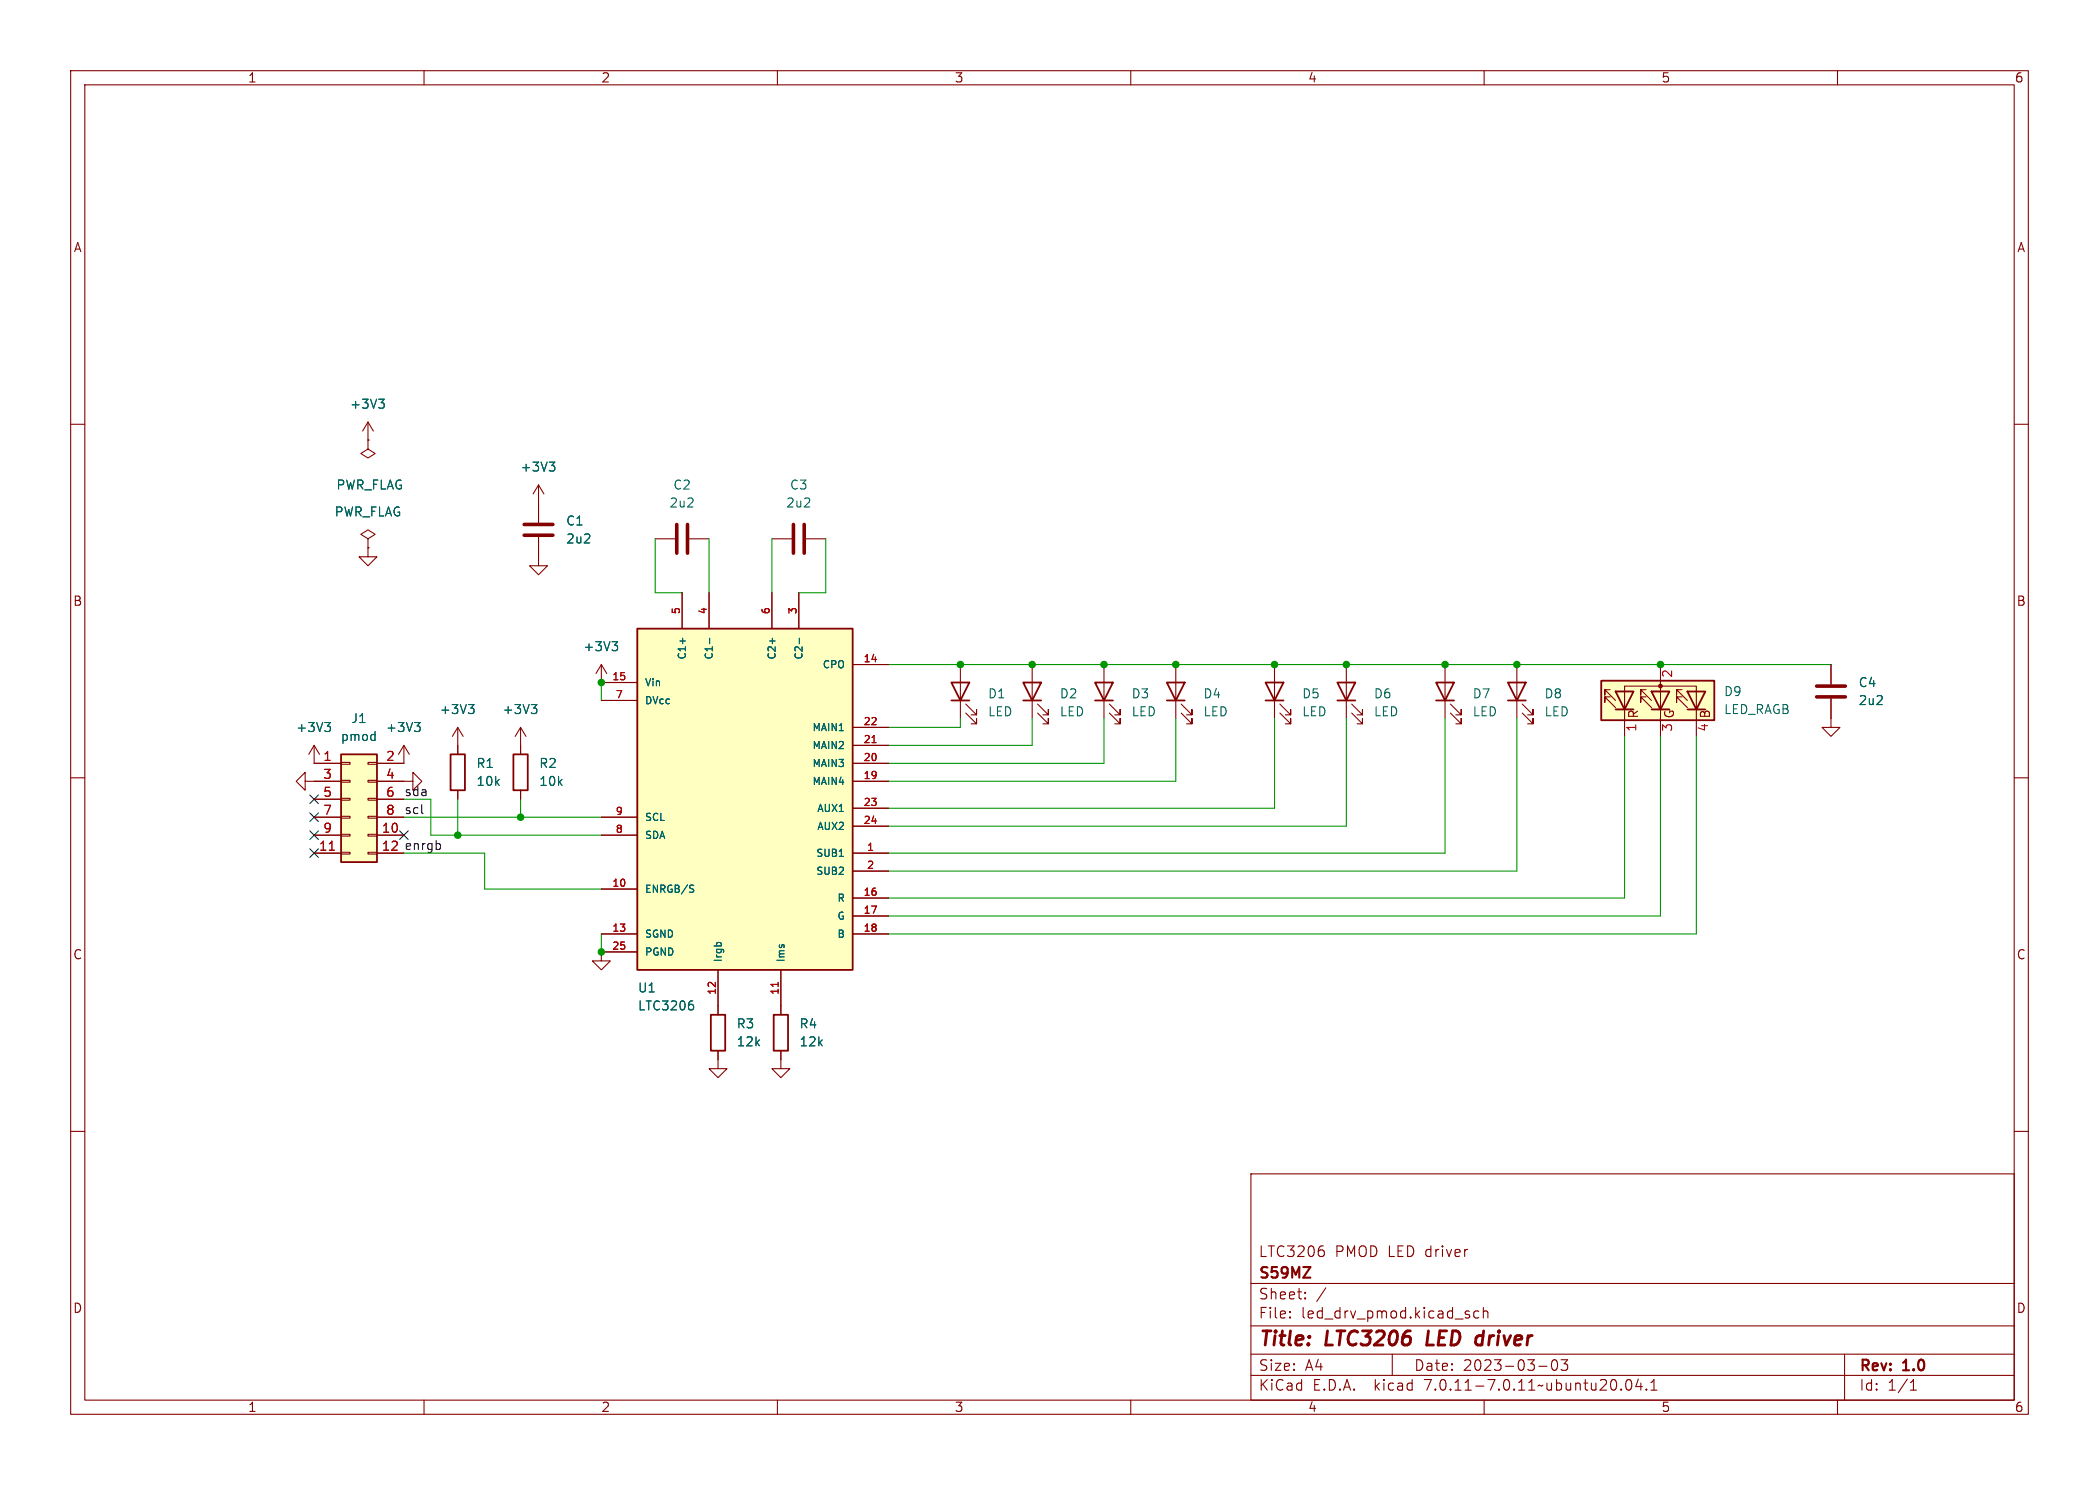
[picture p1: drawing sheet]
<svg xmlns="http://www.w3.org/2000/svg" width="297mm" height="210mm" viewBox="0 0 297 210" stroke-linecap="round" stroke-linejoin="round" font-family="sans-serif">
<g fill="none" stroke="#840000" stroke-width=".15">
<path d="M10 10h277v190h-277zM12 12h273v186h-273zM60 10v2M110 10v2M160 10v2M210 10v2M260 10v2M10 60h2M52.1 59.7l-.8 1.3M52.1 59.7v2.5M52.1 59.7l.7 1.3M285 60h2"/>
<path d="M52.1 76.2l1-.6-1-.7-1 .7 1 .6v1.3M52.1 77.5h.1M52.1 62.2v1.3l-1 .6 1 .7 1-.7-1-.6M52.1 62.2h.1M52.1 77.5v1.2h1.2l-1.2 1.3-1.3-1.3h1.3M76.2 75.9v4.1h1.3l-1.3 1.3-1.3-1.3h1.3M76.2 68.6l-.8 1.3M76.2 68.6v5.3M76.2 68.6l.8 1.3M92.7 76.2h2.8M97.5 76.2h2.8M109.2 76.2h2.8"/>
<path d="M114 76.2h2.8M85.1 94l-.8 1.3M85.1 94v2.5h5.1M85.1 94l.8 1.3M85.1 99.1h5.1M96.5 83.8v5.1M100.3 83.8v5.1M109.2 83.8v5.1M113 83.8v5.1M120.6 94h5.1M135.9 94v7.6M136.7 99.6l1.5 1.5v-.8v.8h-.8"/>
<path d="M146 94v7.6M146.8 99.6l1.5 1.5v-.8v.8h-.7M156.2 94v7.6M157 99.6l1.5 1.5v-.8v.8h-.8M166.4 94v7.6M167.1 99.6l1.6 1.5v-.8v.8h-.8M180.3 94v7.6M181.1 99.6l1.5 1.5v-.8v.8h-.7M190.5 94v7.6M191.3 99.6l1.5 1.5v-.8v.8h-.8M204.5 94v7.6M205.2 99.6l1.6 1.5v-.8v.8h-.8"/>
<path d="M214.6 94v7.6M215.4 99.6l1.5 1.5v-.8v.8h-.7M227.8 98.6h-.7v.7v-.7l1.5 1.5M227.8 97.5h-.7v.8v-.8l1.5 1.6M228.6 97.8h2.5zM228.6 97.8h.1M232.9 98.6h-.7v.7v-.7l1.5 1.5M232.9 97.5h-.7v.8v-.8l1.5 1.6M233.7 97.8h2.5zM233.7 97.8h.1M234.9 94v10.1M238 98.6h-.8v.7v-.7l1.6 1.5"/>
<path d="M238 97.5h-.8v.8v-.8l1.6 1.6M259.1 98.8v4.1h1.2l-1.2 1.2-1.3-1.2h1.3M259.1 94v2.8M10 110h2M43.2 110.5v1.3l-1.3-1.3 1.3-1.3v1.3h5.1M44.4 105.4v2.6h3.9M44.4 118.1h3.9M44.4 113h3.9M44.4 115.6h3.9M44.4 105.4l-.7 1.3M44.4 105.4l.8 1.3M48.3 118h1.2v.2h-1.2z"/>
<path d="M48.3 115.4h1.2v.3h-1.2zM48.3 112.9h1.2v.3h-1.2zM48.3 110.4h1.2v.2h-1.2zM48.3 107.8h1.2v.3h-1.2zM52.1 118h1.2v.2h-1.2zM52.1 115.4h1.2v.3h-1.2zM52.1 112.9h1.2v.3h-1.2zM52.1 110.4h1.2v.2h-1.2zM52.1 107.8h1.2v.3h-1.2zM53.3 110.5h5.1v-1.3l1.3 1.3-1.3 1.3v-1.3M53.3 118.1h3.8M53.3 113h3.8"/>
<path d="M53.3 115.6h3.8M57.1 105.4v2.6h-3.8M57.1 105.4l-.7 1.3M57.1 105.4l.8 1.3M64.8 102.9l-.8 1.2M64.8 102.9v3.8M64.8 111.8v1.2M64.8 102.9l.7 1.2M73.7 102.9l-.8 1.2M73.7 102.9v3.8M73.7 111.8v1.2M73.7 102.9l.7 1.2"/>
<path d="M85.1 118.1h5.1M85.1 115.6h5.1M120.6 108h5.1M120.6 110.5h5.1M120.6 105.4h5.1M120.6 102.9h5.1M120.6 114.3h5.1M120.6 116.8h5.1M136.7 100.8l1.5 1.6v-.8v.8h-.8M146.8 100.8l1.5 1.6v-.8v.8h-.7M157 100.8l1.5 1.6v-.8v.8h-.8M167.1 100.8l1.6 1.6v-.8v.8h-.8"/>
<path d="M181.1 100.8l1.5 1.6v-.8v.8h-.7M191.3 100.8l1.5 1.6v-.8v.8h-.8M205.2 100.8l1.6 1.6v-.8v.8h-.8M215.4 100.8l1.5 1.6v-.8v.8h-.7M228.6 100.3h2.5M229.9 104.1v-7.1h10.1v7.1M233.7 100.3h2.5M285 110h2M44.4 120.7h3.9M48.3 120.5h1.2v.3h-1.2zM52.1 120.5h1.2v.3h-1.2zM53.3 120.7h3.8"/>
<path d="M85.1 125.7h5.1M85.1 132.1h5.1M90.2 134.6h-5.1v1.3h1.3l-1.3 1.3-1.3-1.3h1.3M101.6 137.2v6.3M110.5 137.2v6.3M120.6 120.7h5.1M120.6 132.1h5.1M120.6 127h5.1M120.6 129.5h5.1M120.6 123.2h5.1M10 160h2M101.6 148.6v2.5h1.3l-1.3 1.3-1.3-1.3h1.3"/>
<path d="M110.5 148.6v2.5h1.3l-1.3 1.3-1.3-1.3h1.3M285 160h2M177 166h108v32h-108zM187.2 176.8l.2 .3v.3l-.2 .2M60 198v2M110 198v2M160 198v2M177 194.5h108M177 191.5h108M177 187.5h108M177 181.5h108M182.5 186.3h.1l-.1 .1"/>
<path d="M182.5 186.3v.1M182.5 185.5v.1M182.5 185.5h.1l-.1 .1M184.7 183.6v.1M184.7 183.6h-.1l.1 .1M184.7 182.8v.1M184.7 182.8h-.1l.1 .1M187.6 182.1l-1.3 2M197 191.5v3M207.7 185.9l.3 .2-.1 .2-.2 .1M207.7 185.4l.2 .1M209.2 185.5l-.4-.1-.3 .3v.4l.2 .2 .1 .1 .4-.1"/>
<path d="M209.9 185.5a.37 .37 0 0 1 .6 .1v.8M209.9 184.9v1.5M210 198v2M217.7 193.2h1.2M219.7 192.4a.36 .36 0 0 1 .3-.1 .36 .36 0 0 1 .3 .3 .77 .77 0 0 1-.4 1.2 .91 .91 0 0 1-.2-1.4zM220.9 192.3h.9l-.5 .6a.41 .41 0 0 1 .5 .3v.3l-.1 .2-.6 .1-.2-.1M229.4 196.5h.1l-.1 .1M229.4 196.5h-.1l.1 .1M229.4 196.5v.1M230.2 195.2a.36 .36 0 0 1 .3-.1 .36 .36 0 0 1 .3 .3 .77 .77 0 0 1-.4 1.2 .91 .91 0 0 1-.2-1.4zM231.8 195l-.3 1.1h.9M232.2 195.6v1"/>
<path d="M233 196.5v.1M233 196.5h-.1l.1 .1M233.6 196.6h.9M233.6 195.5l.4-.4v1.5M260 198v2M261 191.5v6.5M270.3 196.6h.9M270.3 195.5l.4-.4v1.5"/>
</g>
<path d="M202.1 188.2l-.2 2h.9M209.3 188.9l.5 .1M209.7 190.1l-.6 .1M209.9 188.2l-.2 2" fill="none" stroke="#840000" stroke-width=".4"/>
<g fill="#ffffc2" stroke="#ffffc2" stroke-width=".14">
<path d="M48.3 106.7h5v15.2h-5z"/>
<path d="M90.2 88.9h30.4v48.3h-30.4z"/>
<path d="M226.6 96.3h16v5.6h-16z"/>
</g>
<g fill="none" stroke="#840000" stroke-width=".25">
<path d="M90.2 88.9h30.4v48.3h-30.4zM134.6 96.5h2.6l-1.3 2.6zM134.6 99.1h2.6M144.8 96.5h2.5l-1.3 2.6zM144.8 99.1h2.5M154.9 96.5h2.6l-1.3 2.6zM154.9 99.1h2.6M165.1 96.5h2.5l-1.2 2.6zM165.1 99.1h2.5M179.1 96.5h2.5l-1.3 2.6zM179.1 99.1h2.5M189.2 96.5h2.6l-1.3 2.6z"/>
<path d="M189.2 99.1h2.6M203.2 96.5h2.5l-1.2 2.6zM203.2 99.1h2.5M213.4 96.5h2.5l-1.3 2.6zM213.4 99.1h2.5M226.6 96.3h16v5.6h-16zM228.6 97.8h2.5l-1.2 2.5zM233.7 97.8h2.5l-1.3 2.5zM238.8 97.8h2.5l-1.3 2.5zM48.3 106.7h5v15.2h-5zM63.8 106.7h2v5.1h-2zM72.6 106.7h2.1v5.1h-2.1z"/>
<path d="M228.6 100.3h2.5M233.7 100.3h2.5M238.8 100.3h2.5M100.6 143.5h2v5.1h-2zM109.5 143.5h2v5.1h-2z"/>
</g>
<path d="M123.4 105h.6M46.6 120.2h.7M110.1 138.9v.6" fill="none" stroke="#a90000" stroke-width=".15"/>
<g fill="none" stroke="#006464" stroke-width=".15">
<path d="M53.6 56.5h.8l-.5 .4M54.1 56.9l.3 .3v.3l-.3 .2M77.7 65.3h.8l-.4 .5M78.3 65.8l.2 .3v.3l-.2 .2M66.3 99.6h.8l-.5 .5M75.2 99.6h.8l-.5 .5M86.6 90.7h.8l-.4 .5M87.1 91.2l.3 .3v.3l-.3 .2M96.6 90.3v.7M100.4 90.3v.7M109.3 90.3v.7M113.1 90.3v.7"/>
<path d="M46 102.2h.7l-.4 .5M46.5 102.7l.2 .2v.3l-.2 .2M58.7 102.2h.7l-.4 .5M59.2 102.7l.2 .2v.3l-.2 .2M66.8 100.1l.3 .3v.3l-.3 .2M75.7 100.1l.3 .3v.3l-.3 .2M97.8 125.2h.4M98 125.7l.2 .2-.2 .3M118.8 121.1h.5M97.8 141.5h.2M97.9 142l.2 .3v.3l-.2 .2"/>
</g>
<path d="M74.2 75.7h4M74.2 74.2h4M95.8 74.2v4M97.3 74.2v4M112.3 74.2v4M113.8 74.2v4M257 98.6h4.1M257 97h4.1" fill="none" stroke="#840000" stroke-width=".51"/>
<circle cx="234.9" cy="97" r=".25" fill="#840000" stroke="#840000" stroke-width=".15"/>
<path d="M59.7 115l.2 .1M62.2 119.4l.1 .1v.4l-.1 .2" fill="none" stroke="#0f0f0f" stroke-width=".15"/>
<g fill="none" stroke="#009600" stroke-width=".15">
<path d="M92.7 76.2v7.6h3.8M100.3 76.2v7.6M109.2 76.2v7.6M116.8 76.2v7.6h-3.8M85.1 96.5v2.6M125.7 94h133.4M57.1 113h3.9v5.1h24.1M57.1 115.6h28M64.8 113v5.1M73.7 113v2.6M135.9 101.6v1.3h-10.2M146 101.6v3.8h-20.3"/>
<path d="M156.2 101.6v6.4h-30.5M166.4 101.6v8.9h-40.7M180.3 101.6v12.7h-54.6M190.5 101.6v15.2h-64.8M204.5 101.6v19.1h-78.8M214.6 101.6v21.6h-88.9M229.9 104.1v22.9h-104.2M234.9 104.1v25.4h-109.2M240 104.1v28h-114.3M57.1 120.7h11.5v5h16.5M85.1 132.1v2.5"/>
</g>
<path d="M43.8 112.4l1.3 1.2M43.8 115l1.3 1.2M43.8 117.5l1.3 1.2M45.1 112.4l-1.3 1.2M45.1 115l-1.3 1.2M45.1 117.5l-1.3 1.2M56.5 117.5l1.3 1.2M57.8 117.5l-1.3 1.2M43.8 120l1.3 1.3M45.1 120l-1.3 1.3" fill="none" stroke="#000084" stroke-width=".15"/>
<g fill="#009600" stroke="#009600" stroke-width=".15">
<circle cx="214.6" cy="94" r=".46"/>
<circle cx="190.5" cy="94" r=".46"/>
<circle cx="204.5" cy="94" r=".46"/>
<circle cx="180.3" cy="94" r=".46"/>
<circle cx="234.9" cy="94" r=".46"/>
<circle cx="64.8" cy="118.1" r=".46"/>
<circle cx="73.7" cy="115.6" r=".46"/>
<circle cx="156.2" cy="94" r=".46"/>
<circle cx="166.4" cy="94" r=".46"/>
<circle cx="135.9" cy="94" r=".46"/>
<circle cx="146" cy="94" r=".46"/>
<circle cx="85.1" cy="96.5" r=".46"/>
<circle cx="85.1" cy="134.6" r=".46"/>
</g>
<g font-size="2.8" fill="#840000">
<text x="178" y="190.9">Title:</text>
<text x="187.7" y="190.9">LTC3206</text>
<text x="202.7" y="190.9">LED</text>
<text x="210.5" y="190.9">driver</text>
</g>
<g font-size="2.1" fill="#840000">
<text x="178" y="178">LTC3206</text>
<text x="188.9" y="178">PMOD LED driver</text>
<text x="178" y="184">Sheet:</text>
<text x="178" y="181.2">S59MZ</text>
<text x="178" y="186.7">File:</text>
<text x="184.1" y="186.7">led_drv_pmod.kicad_sch</text>
<text x="178" y="196.9">KiCad</text>
<text x="178" y="194.1">Size:</text>
<text x="184.7" y="194.1">A4</text>
<text x="185.7" y="196.9">E.D.A.</text>
<text x="194.6" y="196.9">kicad</text>
<text x="200" y="194.1">Date:</text>
<text x="201.8" y="196.9">7.0.11-7.0.11~ubuntu20.04.1</text>
<text x="207" y="194.1">2023-03-03</text>
<text x="263" y="194.3">Rev:</text>
<text x="263" y="196.9">Id:</text>
<text x="267.1" y="196.9">1/1</text>
<text x="269.4" y="194.3">1.0</text>
</g>
<g font-size="1.8" fill="#840000">
<text x="35" y="11.9">1</text>
<text x="85" y="11.9">2</text>
<text x="135" y="11.9">3</text>
<text x="185" y="11.9">4</text>
<text x="235" y="11.9">5</text>
<text x="285" y="11.9">6</text>
<text x="10.3" y="35.9">A</text>
<text x="285.3" y="35.9">A</text>
<text x="10.3" y="85.9">B</text>
<text x="285.3" y="85.9">B</text>
<text x="232" y="101.7" transform="rotate(-90 232 101.7)">R</text>
<text x="237.1" y="101.7" transform="rotate(-90 237.1 101.7)">G</text>
<text x="242.2" y="101.7" transform="rotate(-90 242.2 101.7)">B</text>
<text x="10.3" y="135.9">C</text>
<text x="285.3" y="135.9">C</text>
<text x="10.3" y="185.9">D</text>
<text x="285.3" y="185.9">D</text>
<text x="35" y="199.9">1</text>
<text x="85" y="199.9">2</text>
<text x="135" y="199.9">3</text>
<text x="185" y="199.9">4</text>
<text x="235" y="199.9">5</text>
<text x="285" y="199.9">6</text>
</g>
<g font-size="1.8" fill="#006464">
<text x="49.4" y="58">+3V3</text>
<text x="47.5" y="69.4">PWR_FLAG</text>
<text x="73.6" y="66.9">+3V3</text>
<text x="94.6" y="72">2u2</text>
<text x="95.2" y="69.4">C2</text>
<text x="111.1" y="72">2u2</text>
<text x="111.7" y="69.4">C3</text>
<text x="47.3" y="73.3">PWR_FLAG</text>
<text x="80" y="74.5">C1</text>
<text x="80" y="77.1">2u2</text>
<text x="82.4" y="92.3">+3V3</text>
<text x="62.1" y="101.2">+3V3</text>
<text x="71" y="101.2">+3V3</text>
<text x="139.7" y="99">D1</text>
<text x="139.7" y="101.5">LED</text>
<text x="149.9" y="99">D2</text>
<text x="149.9" y="101.5">LED</text>
<text x="160" y="99">D3</text>
<text x="160" y="101.5">LED</text>
<text x="170.2" y="99">D4</text>
<text x="170.2" y="101.5">LED</text>
<text x="184.2" y="99">D5</text>
<text x="184.2" y="101.5">LED</text>
<text x="194.3" y="99">D6</text>
<text x="194.3" y="101.5">LED</text>
<text x="208.3" y="99">D7</text>
<text x="208.3" y="101.5">LED</text>
<text x="218.4" y="99">D8</text>
<text x="218.4" y="101.5">LED</text>
<text x="243.8" y="98.7">D9</text>
<text x="243.8" y="101.2">LED_RAGB</text>
<text x="262.9" y="97.4">C4</text>
<text x="262.9" y="99.9">2u2</text>
<text x="41.8" y="103.7">+3V3</text>
<text x="48.1" y="105">pmod</text>
<text x="49.6" y="102.5">J1</text>
<text x="54.5" y="103.7">+3V3</text>
<text x="67.3" y="108.8">R1</text>
<text x="67.3" y="111.4">10k</text>
<text x="76.2" y="108.8">R2</text>
<text x="76.2" y="111.4">10k</text>
<text x="90.2" y="143.1">LTC3206</text>
<text x="90.2" y="140.6">U1</text>
<text x="104.1" y="145.6">R3</text>
<text x="104.1" y="148.2">12k</text>
<text x="113" y="145.6">R4</text>
<text x="113" y="148.2">12k</text>
</g>
<g font-size="1.8" fill="#a90000">
<text x="236.9" y="96" transform="rotate(-90 236.9 96)">2</text>
<text x="45.6" y="107.7">1</text>
<text x="54.5" y="107.7">2</text>
<text x="231.9" y="103.6" transform="rotate(-90 231.9 103.6)">1</text>
<text x="236.9" y="103.6" transform="rotate(-90 236.9 103.6)">3</text>
<text x="242" y="103.6" transform="rotate(-90 242 103.6)">4</text>
<text x="45.6" y="110.2">3</text>
<text x="45.6" y="112.8">5</text>
<text x="54.5" y="110.2">4</text>
<text x="54.5" y="112.8">6</text>
<text x="45.6" y="115.3">7</text>
<text x="45.6" y="117.9">9</text>
<text x="53.9" y="117.9">10</text>
<text x="54.5" y="115.3">8</text>
<text x="45" y="120.4">11</text>
<text x="53.9" y="120.4">12</text>
</g>
<g font-size="1.8" fill="#0f0f0f">
<text x="57.1" y="112.7">sda</text>
<text x="57.1" y="115.2">scl</text>
<text x="57.1" y="120.3">enrgb</text>
</g>
<g font-size="1.4" fill="#a90000">
<text x="96.3" y="87" transform="rotate(-90 96.3 87)">5</text>
<text x="100.1" y="87" transform="rotate(-90 100.1 87)">4</text>
<text x="109" y="87" transform="rotate(-90 109 87)">6</text>
<text x="112.8" y="87" transform="rotate(-90 112.8 87)">3</text>
<text x="122.1" y="93.7">14</text>
<text x="86.5" y="96.3">15</text>
<text x="87" y="98.8">7</text>
<text x="122.1" y="107.7">20</text>
<text x="122.1" y="105.2">21</text>
<text x="122.1" y="102.6">22</text>
<text x="122.1" y="110.2">19</text>
<text x="87" y="117.9">8</text>
<text x="87" y="115.3">9</text>
<text x="122.1" y="114">23</text>
<text x="122.1" y="116.6">24</text>
<text x="86.5" y="125.5">10</text>
<text x="122.6" y="120.4">1</text>
<text x="122.6" y="122.9">2</text>
<text x="86.5" y="131.8">13</text>
<text x="122.1" y="126.7">16</text>
<text x="122.1" y="129.3">17</text>
<text x="122.1" y="131.8">18</text>
<text x="86.5" y="134.4">25</text>
<text x="101.3" y="140.8" transform="rotate(-90 101.3 140.8)">12</text>
<text x="110.2" y="140.8" transform="rotate(-90 110.2 140.8)">11</text>
</g>
<g font-size="1.4" fill="#006464">
<text x="97.3" y="93.4" transform="rotate(-90 97.3 93.4)">C1+</text>
<text x="101.1" y="93.4" transform="rotate(-90 101.1 93.4)">C1-</text>
<text x="110" y="93.4" transform="rotate(-90 110 93.4)">C2+</text>
<text x="113.8" y="93.4" transform="rotate(-90 113.8 93.4)">C2-</text>
<text x="116.3" y="94.7">CPO</text>
<text x="91.2" y="97.3">Vin</text>
<text x="91.2" y="99.8">DVcc</text>
<text x="114.8" y="106.1">MAIN2</text>
<text x="114.8" y="103.6">MAIN1</text>
<text x="114.8" y="111.2">MAIN4</text>
<text x="114.8" y="108.7">MAIN3</text>
<text x="91.2" y="118.8">SDA</text>
<text x="91.2" y="116.3">SCL</text>
<text x="115.5" y="115">AUX1</text>
<text x="115.5" y="117.6">AUX2</text>
<text x="115.4" y="121.4">SUB1</text>
<text x="115.4" y="123.9">SUB2</text>
<text x="91.2" y="126.5">ENRGB/S</text>
<text x="118.4" y="127.7">R</text>
<text x="118.4" y="130.3">G</text>
<text x="91.2" y="132.8">SGND</text>
<text x="91.2" y="135.4">PGND</text>
<text x="102.3" y="136.1" transform="rotate(-90 102.3 136.1)">Irgb</text>
<text x="111.2" y="136.1" transform="rotate(-90 111.2 136.1)">Ims</text>
<text x="118.4" y="132.8">B</text>
</g>
</svg>
